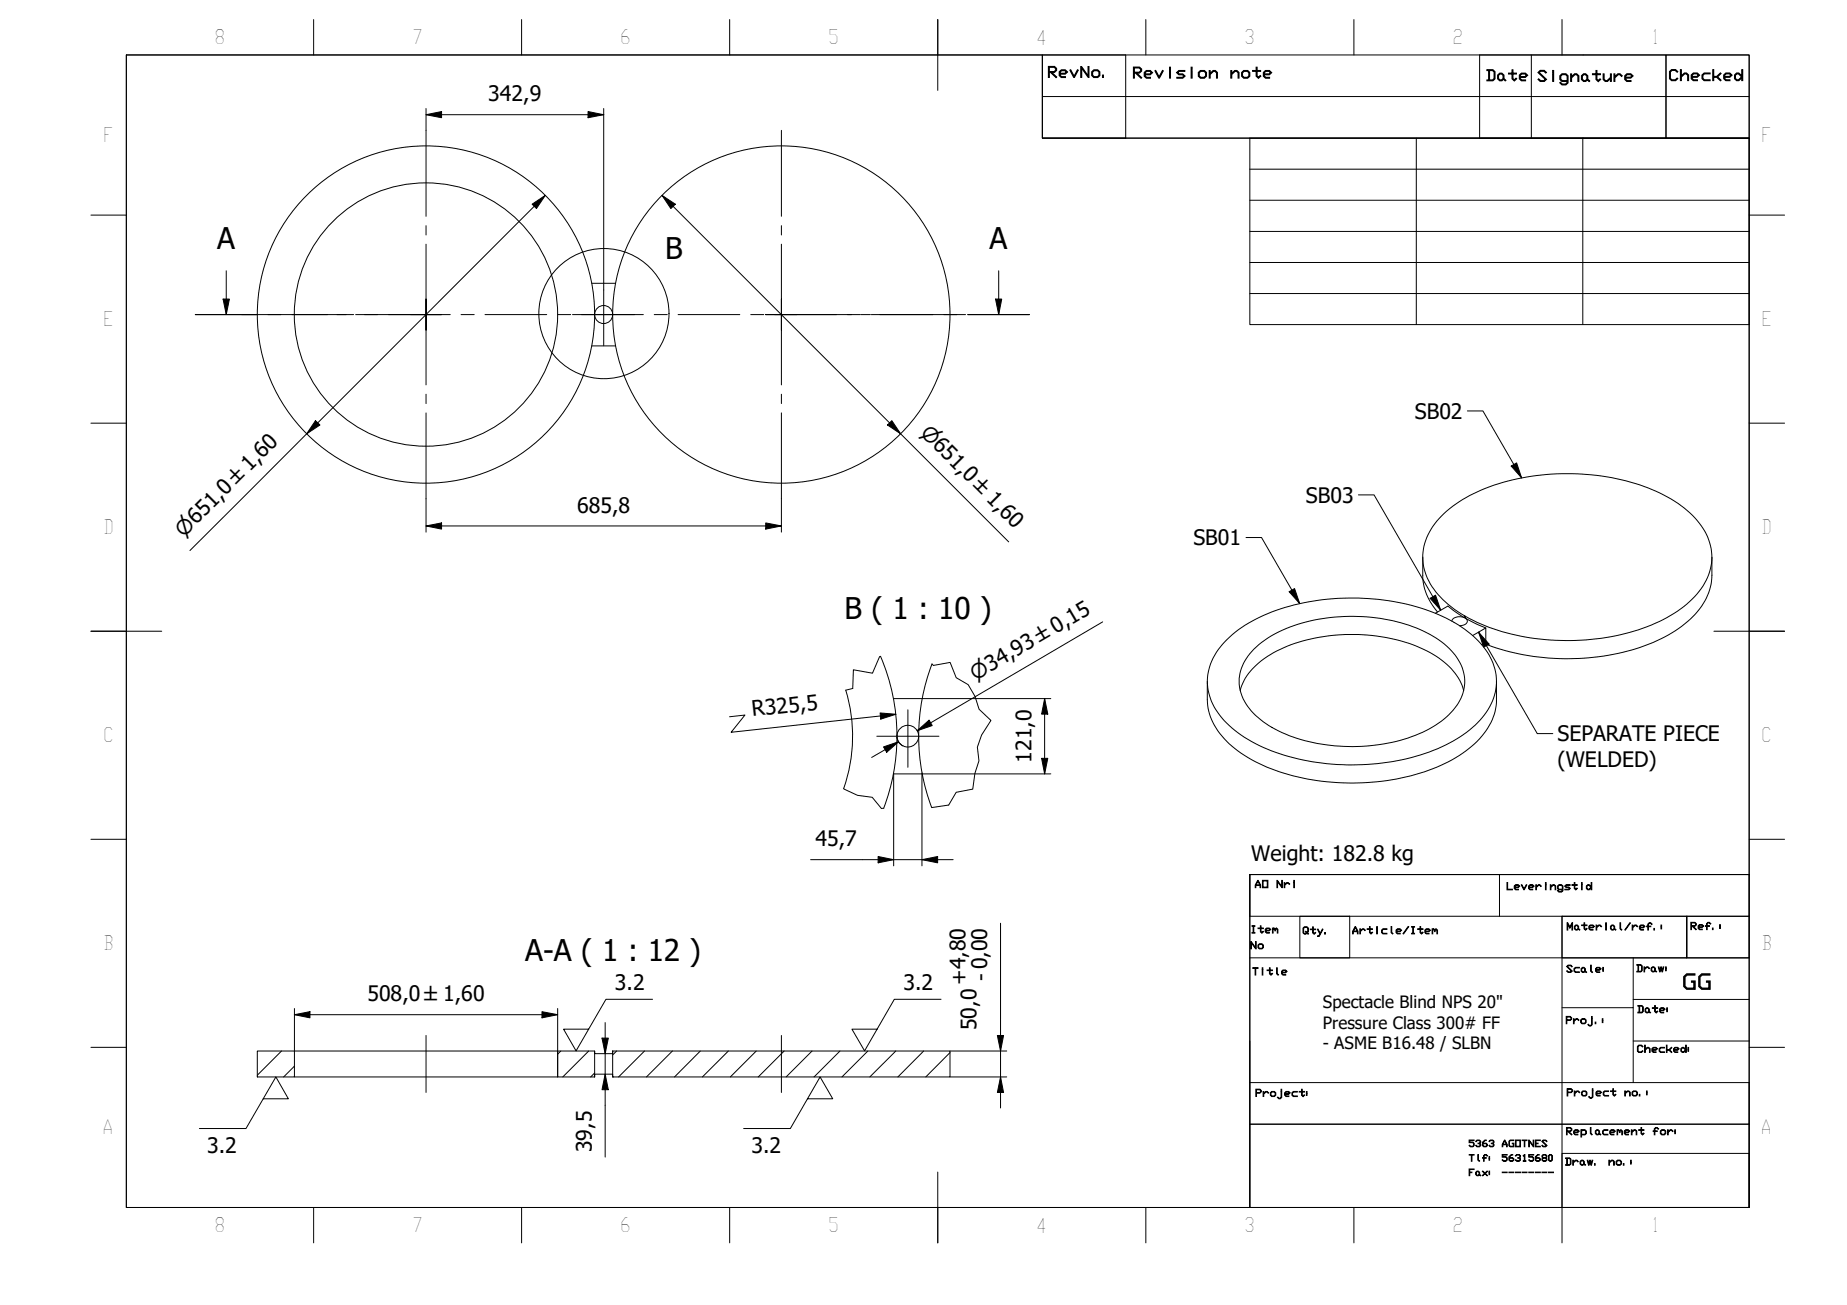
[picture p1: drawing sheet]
<svg xmlns="http://www.w3.org/2000/svg" width="297mm" height="210mm" viewBox="0 0 297 210" stroke-linecap="round" stroke-linejoin="round" font-family="sans-serif">
<!-- layer: Hatch (ISO) -->
<g fill="none" stroke="#000" stroke-width=".16">
<path d="M45.3 169.1l-3.9 3.8M47.3 171.5l-1.7 1.7M90.2 169.1l-.5 .5M94.7 169.1l-4.2 4.1M95.6 172.6l-.6 .6M99.2 169.1l-.7 .6M103.7 169.1l-4.2 4.1M108.1 169.1l-4.1 4.1M112.6 169.1l-4.1 4.1M117.1 169.1l-4.1 4.1M121.6 169.1l-4.1 4.1M126.1 169.1l-4.2 4.1"/>
<path d="M130.6 169.1l-4.2 4.1M135.1 169.1l-4.2 4.1M139.6 169.1l-4.2 4.1M144.1 169.1l-4.2 4.1M148.5 169.1l-4.1 4.1M152.8 169.3l-3.9 3.9"/>
</g>
<!-- layer: Visible (ISO) -->
<g fill="none" stroke="#000" stroke-width=".16">
<path d="M95.2 45.6h3.8M95.2 55.6h3.8M95.6 50.5a27.1 27.1 0 0 0-40.1-23.7 27.1 27.1 0 0 0-1.8 46.5 27.1 27.1 0 0 0 41.8-20.5l.1-2.1M95.6 50.7a1.45 1.45 0 0 0 1.5 1.3 1.45 1.45 0 0 0 1.4-1.3M95.6 50.5v.2M98.5 50.5a1.45 1.45 0 0 0-1.4-1.4 1.45 1.45 0 0 0-1.5 1.4M98.5 50.5v.2M98.5 50.5a27.1 27.1 0 0 1 40.2-23.7 27.1 27.1 0 0 1 1.7 46.5 27.1 27.1 0 0 1-41.8-20.5l-.1-2.1M228.8 89.6v2.9a9 9 0 0 0 2.4 5.9M230.8 98.7l2.1-1.2 2.6 1.9M235.5 99.1h.2M235.5 99.4a1.52 1.52 0 0 0-2 .5"/>
<path d="M235.5 99.1a12.9 12.9 0 0 1-6.4-7.5 9.1 9.1 0 0 1 3.1-9 26.4 26.4 0 0 1 14.1-6 36.3 36.3 0 0 1 21.3 3 14 14 0 0 1 7.2 7.3 8.8 8.8 0 0 1-2.7 9.5 24.5 24.5 0 0 1-12.3 5.9 37.7 37.7 0 0 1-22.3-2.2l-1.8-1M235.5 99.1v.3M235.7 99.5a.58 .58 0 0 1 .2 .6 .58 .58 0 0 1-.5 .4l-.7 .1M235.7 99.5l3.3 1.5M235.7 99.1v.4M275.3 89.6v2.9a10.2 10.2 0 0 1-4.4 7.9 29 29 0 0 1-15.4 5.4 37.1 37.1 0 0 1-16.8-2.3M136 111a25.4 25.4 0 0 1-.3 15.8M141.6 105.6a32.5 32.5 0 0 1 2.7 12.7M143.7 112.4h4.6M144.3 118.6a32.5 32.5 0 0 1-2.2 11.4M144.3 118.6a1.75 1.75 0 0 0 1.7 1.6 1.75 1.75 0 0 0 1.7-1.6M144.3 118.3a1.75 1.75 0 0 1 1.8-1.6 1.75 1.75 0 0 1 1.6 1.9"/>
<path d="M144.3 118.3v.3M147.7 118.6a32.5 32.5 0 0 0 2.1 11.3M149.9 106.8a32.5 32.5 0 0 0-2.2 11.5M194.2 109.6v2.9a10.3 10.3 0 0 0 4.4 7.9 29.7 29.7 0 0 0 16.4 5.5 34.7 34.7 0 0 0 19.1-4.1 12.9 12.9 0 0 0 6.4-7.4l.2-1.4v-3.4M197 103.2a23.9 23.9 0 0 1 12.7-6.2 37.1 37.1 0 0 1 22.9 2.4 15 15 0 0 1 7.5 7.3 8.6 8.6 0 0 1-2.1 9.1 23.6 23.6 0 0 1-12.5 6.4 36.9 36.9 0 0 1-23.6-2.6 14.2 14.2 0 0 1-7.2-7.2 8.7 8.7 0 0 1 2.3-9.2zM199.5 111.1a10.6 10.6 0 0 1 5.9-6.4 28.9 28.9 0 0 1 24 0 10.5 10.5 0 0 1 6 6.4M201.7 104.4a21 21 0 0 1 12.4-5.1 27.6 27.6 0 0 1 16.4 3.1 9.2 9.2 0 0 1 5 6.6 7.5 7.5 0 0 1-2.9 6.3 22.8 22.8 0 0 1-13.7 4.8 26.2 26.2 0 0 1-15.3-3.7 8.8 8.8 0 0 1-4.3-6.4 7.4 7.4 0 0 1 2.4-5.6zM236.8 102.2l2.2-1.2v2.3l-.7 .4M143.7 124.5h4.6M41.4 169.1h5.9v4.1h-5.9zM47.3 169.1h42.4M47.3 173.2h42.4"/>
<path d="M89.7 169.1h5.9v4.1h-5.9zM95.6 169.1v.4h2.9v-.4M95.6 173.2v-.4h2.9v.4M98.5 169.1h54.3v4.1h-54.3zM98.5 173.2h.1"/>
<circle cx="68.5" cy="50.6" r="21.2"/>
</g>
<!-- layer: Break Line (ISO) -->
<path d="M141.6 105.6h-.1l-1.2 2.7-3.1-.6-.1 3-1.1 .3M149.9 106.8l.2 .2 2.7-.5 1 2.5 1.9 1.1 1.1 1.9 .7 2.1 1.9 1.8-1.5 2.3-.7 2 .2 2.2-.6 2-.4 2.5-2.6 .5-1.2 2.1-2.8 .4M135.7 126.8l2.2 1.1 2.4 .3 1.5 1.8h.3" fill="none" stroke="#000" stroke-width=".16"/>
<!-- layer: Section Line (ISO) -->
<g fill="none" stroke="#000" stroke-width=".16">
<path d="M31.4 50.6h9.9M35.9 48.1h1l-.5 2.5zM36.4 43.6v7M43.1 50.6h2.1M46.9 50.6h10M58.6 50.6h2.1M62.5 50.6h9.9M74.1 50.6h2.2M78 50.6h9.9M89.7 50.6h2.1M93.5 50.6h10M105.2 50.6h2.1"/>
<path d="M109.1 50.6h9.9M120.7 50.6h2.1M124.6 50.6h9.9M136.3 50.6h2.1M140.1 50.6h10M151.8 50.6h2.1M155.6 50.6h10M160.1 48.1h1l-.5 2.5zM160.6 43.6v7"/>
</g>
<path d="M35.9 48.1h1l-.5 2.5zM160.1 48.1h1l-.5 2.5z" fill="#000"/>
<!-- layer: Detail Boundary (ISO) -->
<circle cx="97.1" cy="50.4" r="10.5" fill="none" stroke="#000" stroke-width=".16"/>
<!-- layer: BOXES -->
<g fill="none" stroke="#000" stroke-width=".16">
<path d="M167.6 8.8v6.7h113.7M167.6 15.5v6.7h113.7M167.6 8.8h13.4v13.4h-13.4zM238 8.8h29.9v13.4h-29.9zM246.3 8.8v13.4M267.9 8.8h13.4v13.4h-13.4zM201 140.7h80.3h-80.3v6.7h80.3v-6.7v53.5h-80.3zM201 154.1h80.3M209 147.4h8.1v6.7h-8.1zM241.2 140.7v6.7M251.2 147.4h20.1v6.7v-6.7h10v6.7h-30.1zM251.2 147.4v46.8v-8.7h30.1v8.7"/>
<path d="M262.7 154.1v8h-11.5M201 174.1h80.3v6.7h-80.3v13.4M201 167.4v13.4h80.3v13.4M262.7 162.1v12M262.7 160.8h18.6M262.7 167.4h18.6M201 194.2h80.3"/>
</g>
<!-- layer: BORDER -->
<g fill="none" stroke="#000" stroke-width=".16">
<path d="M20.3 8.8h261v185.4h-261zM50.4 3.1v5.7M83.9 3.1v5.7M117.3 3.1v5.7M150.8 3.1v11.4M184.3 3.1v5.7M217.7 3.1v5.7M251.2 3.1v5.7M14.6 34.6h5.7M281.3 34.6h5.7M14.6 68.1h5.7M281.3 68.1h5.7"/>
<path d="M14.6 101.5h11.4M275.6 101.5h11.4M14.6 135h5.7M281.3 135h5.7M14.6 168.5h5.7M281.3 168.5h5.7M50.4 194.2v5.7M83.9 194.2v5.7M117.3 194.2v5.7M150.8 188.5v11.4M184.3 194.2v5.7M217.7 194.2v5.7"/>
<path d="M251.2 194.2v5.7"/>
</g>
<!-- layer: 0 -->
<path d="M20.3 8.8h147.3v13.4h113.7v30h-80.3v-30h80.3v118.5h-80.3v53.5h-180.7zM201 27.2h80.3M201 32.2h80.3M201 37.2h80.3M227.8 22.2v30M254.6 22.2v30M201 42.2h80.3M201 47.2h80.3" fill="none" stroke="#000" stroke-width=".16"/>
<!-- layer: Centerline (ISO) -->
<path d="M68.5 166.6v9.1M125.7 166.6v9.1" fill="none" stroke="#000" stroke-width=".16"/>
<!-- layer: Dimension (ISO) -->
<g fill="none" stroke="#000" stroke-width=".16">
<path d="M68.5 18.5l2.5-.6v1zM68.5 17.5v3.5M68.5 18.5h28.6M94.6 17.9l2.5 .6-2.5 .4zM97.1 17.5v29.1M85.6 32.8l2.1-1.4-1.4 2.1zM87.7 31.4l-57.2 57.2M106.5 31.4l2.1 1.4-.7 .7zM106.5 31.4l55.7 55.8M50.7 67.7l.8 .7-2.2 1.4zM143.4 67.7l1.4 2.1-2.1-1.4zM68.5 84.6l2.5-.5v1z"/>
<path d="M68.5 84.6h57.2M68.5 80.2v5.4M123.1 84.1l2.6 .5-2.6 .5zM125.7 80.2v5.4M141.5 114.7l2.6 .2-2.5 .8zM144.1 114.9l-26.5 2.9 2.2-2.8-2.5 .3M144.3 118.5a1.75 1.75 0 0 0 .9 1.5M144.3 118.3h.1M144.5 119.3l-4.3 2.5M147.5 117.5l1.9-1.7 .5 .9zM148.3 112.4h20.7M168 112.4l.5 2.5h-1z"/>
<path d="M168 112.4v12.1M177.3 100l-29.8 17.5 2.2-1.2M130.4 138.3h22.9M141.2 137.8l2.5 .5-2.5 .5zM142.1 120.1l2.4-.8-1.9 1.7zM143.7 124.4v14.9M148.3 138.3l2.5-.5v1zM148.3 124.3v15M148.3 124.5h20.7M167.5 122h1l-.5 2.5zM160.9 148.5v29.7M47.3 163.2l2.5-.5v1z"/>
<path d="M47.3 163.2h42.4M47.3 162.2v6.9M87.2 162.7l2.5 .5-2.5 .5zM89.7 162.2v11M96.8 167h1l-.5 2.5zM97.3 172.8l.5 2.5h-1zM97.3 164.5v21.6M152.8 173.2h9.1M152.8 169.1h9.1M160.4 166.6h1l-.5 2.5zM160.9 173.2l.5 2.5h-1z"/>
</g>
<g fill="#000">
<path d="M68.5 18.5l2.5-.6v1zM94.6 17.9l2.5 .6-2.5 .4zM85.6 32.8l2.1-1.4-1.4 2.1zM106.5 31.4l2.1 1.4-.7 .7zM50.7 67.7l.8 .7-2.2 1.4zM143.4 67.7l1.4 2.1-2.1-1.4zM68.5 84.6l2.5-.5v1zM123.1 84.1l2.6 .5-2.6 .5zM141.5 114.7l2.6 .2-2.5 .8zM147.5 117.5l1.9-1.7 .5 .9zM168 112.4l.5 2.5h-1zM141.2 137.8l2.5 .5-2.5 .5z"/>
<path d="M142.1 120.1l2.4-.8-1.9 1.7zM148.3 138.3l2.5-.5v1zM167.5 122h1l-.5 2.5zM47.3 163.2l2.5-.5v1zM87.2 162.7l2.5 .5-2.5 .5zM96.8 167h1l-.5 2.5zM97.3 172.8l.5 2.5h-1zM160.4 166.6h1l-.5 2.5zM160.9 173.2l.5 2.5h-1z"/>
</g>
<!-- layer: Center Mark (ISO) -->
<g fill="none" stroke="#000" stroke-width=".16">
<path d="M68.5 39.3v11.3v-2.5M68.5 21v13.8M68.5 36.3v1.5M125.7 39.3v11.3v-2.5M125.7 21v13.8M125.7 36.3v1.5M38.9 50.6h13.8M54.2 50.6h1.5M57.2 50.6h11.3h-2.5M68.5 53.1v-2.5v11.3M71 50.6h-2.5h2.5M92.1 50.6h10"/>
<path d="M97.1 46.6v9M123.1 50.6h2.6h-2.6M125.7 53.1v-2.5v11.3M128.2 50.6h-2.5h11.3M138.5 50.6h1.5M141.5 50.6h13.8M68.5 63.4v1.5M68.5 66.4v13.8M125.7 63.4v1.5M125.7 66.4v13.8M141 118.4h10M146 114.2v9.2"/>
</g>
<!-- layer: Symbol (ISO) -->
<path d="M218.5 79.6h2.5l10.7 18.5M236 66.1h2.5l6.2 10.8M243 75l.9-.5 .8 2.4zM200.4 86.5h2.5l6.1 10.6M207.3 95.2l.9-.5 .8 2.4zM230 96.2l.9-.5 .8 2.4zM237.8 101.7l1.7 1.9-.9 .5zM237.8 101.7l9.4 16.3h2.5M42.3 176.7h4.1l-2-3.5-4.8 8.3h-7.5M104.9 160.7h-7.4l-4.9 8.3-2-3.5h4.1M129.9 176.7h4l-2-3.5-4.8 8.3h-7.5M151.3 160.7h-7.5l-4.8 8.3-2-3.5h4.1" fill="none" stroke="#000" stroke-width=".16"/>
<path d="M243 75l.9-.5 .8 2.4zM207.3 95.2l.9-.5 .8 2.4zM230 96.2l.9-.5 .8 2.4zM237.8 101.7l1.7 1.9-.9 .5z" fill="#000"/>
<g font-size="4.8">
<text x="34.9" y="40.1">A</text>
<text x="107" y="41.6">B</text>
<text x="159.1" y="40.1">A</text>
<text x="135.8" y="99.6">B ( 1 : 10 )</text>
<text x="84.5" y="154.6">A-A ( 1 : 12 )</text>
</g>
<g font-size="3.4">
<text x="78.5" y="16.3">342,9</text>
<text x="227.5" y="67.3">SB02</text>
<text x="92.8" y="82.5">685,8</text>
<text x="210" y="80.8">SB03</text>
<text x="191.9" y="87.7">SB01</text>
<text x="121" y="115.2" transform="rotate(-6 121 115.2)">R325,5</text>
<text x="250.5" y="119.2">SEPARATE PIECE</text>
<text x="165.9" y="122.7" transform="rotate(-90 165.9 122.7)">121,0</text>
<text x="250.5" y="123.4">(WELDED)</text>
<text x="131.1" y="136.1">45,7</text>
<text x="201.2" y="138.5">Weight: 182.8 kg</text>
<text x="59.1" y="161.1">508,0 ±1,60</text>
<text x="98.9" y="159.2">3.2</text>
<text x="145.3" y="159.2">3.2</text>
<text x="155.4" y="158.4" transform="rotate(-90 155.4 158.4)">+4,80</text>
<text x="158.9" y="157.8" transform="rotate(-90 158.9 157.8)">- 0,00</text>
<text x="270.5" y="159.1">GG</text>
<text x="157" y="165.7" transform="rotate(-90 157 165.7)">50,0</text>
<text x="33.3" y="185.5">3.2</text>
<text x="95.2" y="185.3" transform="rotate(-90 95.2 185.3)">39,5</text>
<text x="120.8" y="185.5">3.2</text>
</g>
<g font-size="3.3">
<text x="147.9" y="69.8" transform="rotate(45 147.9 69.8)">⌀651,0 ±1,60</text>
<text x="29.6" y="86.5" transform="rotate(-45 29.6 86.5)">⌀651,0 ±1,60</text>
<text x="156.9" y="109.5" transform="rotate(-30 156.9 109.5)">⌀34,93 ±0,15</text>
</g>
<g font-size="3.2">
<text x="34.5" y="7.1">8</text>
<text x="66.3" y="7.1">7</text>
<text x="99.7" y="7.1">6</text>
<text x="133.2" y="7.1">5</text>
<text x="166.6" y="7.2">4</text>
<text x="200.1" y="7.1">3</text>
<text x="233.6" y="7.1">2</text>
<text x="265.6" y="7.1">1</text>
<text x="16.6" y="22.9">F</text>
<text x="283.3" y="22.9">F</text>
<text x="16.6" y="52.5">E</text>
<text x="283.3" y="52.5">E</text>
<text x="16.6" y="86">D</text>
<text x="283.3" y="86">D</text>
<text x="16.6" y="119.4">C</text>
<text x="283.3" y="119.4">C</text>
<text x="16.6" y="152.9">B</text>
<text x="283.3" y="152.9">B</text>
<text x="16.5" y="182.4">A</text>
<text x="283.2" y="182.4">A</text>
<text x="34.5" y="198.2">8</text>
<text x="66.3" y="198.2">7</text>
<text x="99.7" y="198.2">6</text>
<text x="133.2" y="198.2">5</text>
<text x="166.6" y="198.3">4</text>
<text x="200.1" y="198.2">3</text>
<text x="233.6" y="198.2">2</text>
<text x="265.6" y="198.2">1</text>
</g>
<g font-size="2.7">
<text x="212.7" y="162.2">Spectacle Blind NPS 20&quot;</text>
<text x="212.7" y="165.5">Pressure Class 300# FF</text>
<text x="212.7" y="168.8">- ASME B16.48 / SLBN</text>
</g>
<g font-size="2.4">
<text x="168.4" y="12.4">RevNo.</text>
<text x="182.1" y="12.5">Revision</text>
<text x="197.7" y="12.5">note</text>
<text x="238.9" y="13">Date</text>
<text x="247.1" y="13.1">Signature</text>
<text x="268.3" y="12.9">Checked</text>
</g>
<g font-size="1.6">
<text x="201.7" y="142.8">AO</text>
<text x="205.2" y="142.8">Nri</text>
<text x="242.2" y="143.1">Leveringstid</text>
<text x="251.9" y="149.6">Material/ref.:</text>
<text x="271.8" y="149.5">Ref.:</text>
<text x="201" y="150.1">Item</text>
<text x="201" y="152.6">No</text>
<text x="209.4" y="150.2">Qty.</text>
<text x="217.4" y="150.2">Article/Item</text>
<text x="201.3" y="156.8">Title</text>
<text x="251.8" y="156.4">Scale:</text>
<text x="263.1" y="156.3">Draw:</text>
<text x="251.7" y="164.6">Proj.:</text>
<text x="263.2" y="162.9">Date:</text>
<text x="263.2" y="169.3">Checked:</text>
<text x="201.8" y="176.4">Project:</text>
<text x="251.9" y="176.3">Project</text>
<text x="261.2" y="176.3">no.:</text>
<text x="251.8" y="182.5">Replacement</text>
<text x="265.7" y="182.5">for:</text>
<text x="251.6" y="187.4">Draw.</text>
<text x="258.6" y="187.4">no.:</text>
</g>
<g font-size="1.5">
<text x="236.1" y="184.4">5363</text>
<text x="241.4" y="184.4">AGOTNES</text>
<text x="236.1" y="186.8">Tlf:</text>
<text x="236.1" y="189.1">Fax:</text>
<text x="241.4" y="186.8">56315680</text>
<text x="241.4" y="189.1">--------</text>
</g>
</svg>
